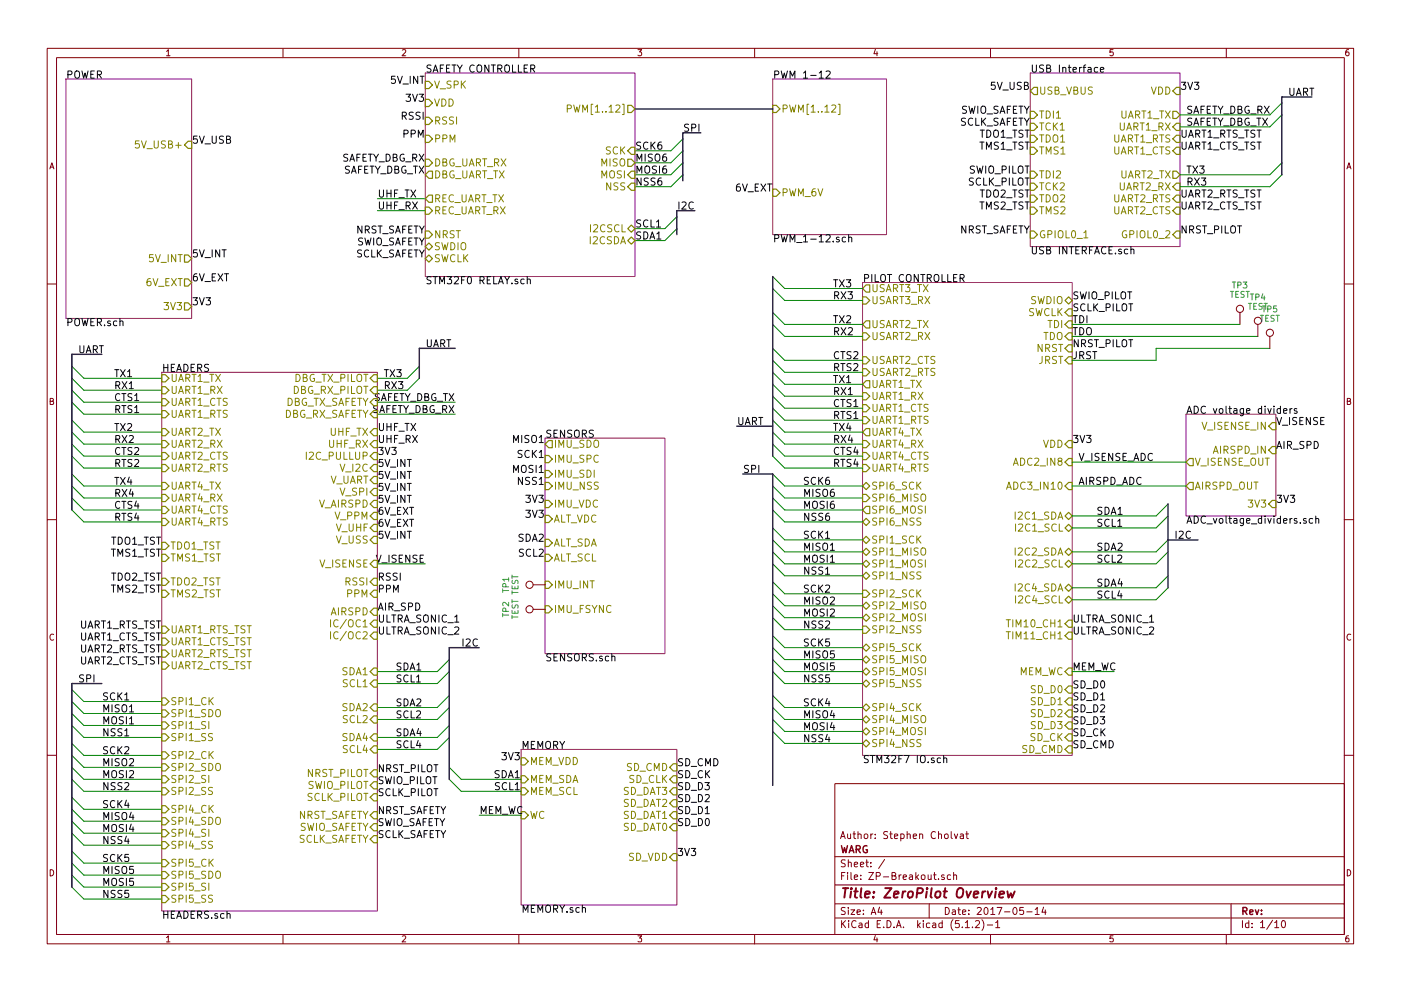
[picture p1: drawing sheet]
<svg xmlns="http://www.w3.org/2000/svg" width="297mm" height="210mm" viewBox="0 0 297 210" stroke-linecap="round" stroke-linejoin="round" font-family="sans-serif">
<g fill="none" stroke="#840000" stroke-width=".21">
<path d="M10 10.3h277v189.9h-277zM12 12.2h273v186.1h-273zM60 10.3v1.9M110 10.3v1.9M160 10.3v1.9M210 10.3v1.9M260 10.3v1.9M10 60.2h2M262.9 66.3v2.5M266.7 68.8v2.6M269.2 71.4v2.5M285 60.2h2"/>
<path d="M10 110.3h2M285 110.3h2M113 124.1h2.6M113 129.3h2.6M10 160.2h2M177 166.3h108v32h-108zM201.7 176.4v1.3l.2 .2M202.3 176.9l.4 1 .3-1M203.6 177h.6l.1 .9M204.3 177.3l-.5 .1-.2 .2 .2 .3 .5-.1M204.7 176.9h.6M205 176.4v1.3l.3 .2"/>
<path d="M285 160.2h2M60 198.3v1.9M110 198.3v1.9M160 198.3v1.9M177 194.8h108M177 191.8h108M177 187.8h108M177 181.8h108M186.5 192.5l-.4 1h1M186.8 193v1M187.6 182.3l-1.3 2M197 191.8v3"/>
<path d="M199 186.5v.1M200.2 185.7l-.4-.1-.2 .2 .1 .2 .5 .2v.3h-.6M201.5 185.7l-.4-.1-.3 .3 .2 .6h.5M202.2 185.7l.2-.1 .4 .1v.9M202.2 185.1v1.5M204.7 196.8h.8M206.2 196.7v.1M206.8 195.5l.6-.2 .2 .2 .1 .3-.9 1h.9M208.2 195.1a1.71 1.71 0 0 1 0 2.3M209.3 196.3h1.2M210 198.3v1.9M211.1 195.8l.4-.5v1.5"/>
<path d="M211.1 196.8h.9M217 192.5h-.7l-.1 .7h.7l.1 .2v.5l-.2 .1-.6-.1M217.7 193.5h1.1M219.5 193l.4-.5v1.5M219.5 194h.8M221.3 192.5l-.4 1h.9M221.6 193v1M260 198.3v1.9M261 191.8v6.5M270.3 195.8l.4-.5v1.5M270.3 196.8h.8M271.8 195.5l.3-.2a.81 .81 0 0 1 .5 .8 .81 .81 0 0 1-.5 .7l-.3-.1-.1-.4z"/>
<circle cx="262.9" cy="65.5" r=".76"/>
<circle cx="266.7" cy="68.1" r=".76"/>
<circle cx="269.2" cy="70.6" r=".76"/>
<circle cx="112.3" cy="129.3" r=".76"/>
<circle cx="112.3" cy="124.1" r=".76"/>
</g>
<path d="M211.9 189.8l1-.2-.1-.4h-.7l-.3 1 .3 .2 .6-.1M213.6 189.1l.2 1.3 .5-.9 .3 .9 .5-1.3" fill="none" stroke="#840000" stroke-width=".41"/>
<path d="M14 16.8h26.6v50.8h-26.6zM90.2 15.5h44.4v43.2h-44.4zM163.8 16.8h24.2v33h-24.2zM218.4 15.5h31.8v36.8h-31.8zM182.9 59.9h44.4v100.4h-44.4zM34.3 79h45.7v114.3h-45.7zM115.6 93h25.4v45.7h-25.4zM251.5 87.9h19v21.6h-19zM110.5 159h33v33h-33z" fill="none" stroke="#840084" stroke-width=".21"/>
<g fill="none" stroke="#000" stroke-width=".21">
<path d="M173.7 16.6h.9M175.1 15.2l.6-.1 .2 .1 .1 .3-.9 1.1h.9M232.7 14.4l-.4-.1-.3 .3 .2 .6h.5M233.3 14.8l.7-.1v-.3l-.5-.1-.2 .2 .1 .7h.6M111.8 59.3l.2-.1 .4 .1v.9M111.8 58.7v1.5M179.3 50.4l-.5-.1-.2 .3 .1 .7h.6M179.9 50.4l.3-.1 .3 .1 .1 .9M179.9 49.8v1.5M239.8 53l.2-.1h.4v1M272.1 87.2l.8-.2-.1-.2-.4-.1-.3 .2 .1 .7h.6M273.5 86.7v1"/>
<path d="M273.9 86.7l-.4 .3M275 86.8l-.4-.1-.2 .2v.2l.6 .2v.3h-.6M276.9 110.1l-.3-.1-.2 .2v.2l.5 .2v.3h-.5M278.3 110.1l-.4-.1-.3 .3 .1 .6h.6M279 110.1l.2-.1 .3 .1 .1 .9M279 109.5v1.5M200.1 160.9l.2-.1 .4 .1v.9M200.1 160.3v1.5"/>
</g>
<g fill="none" stroke="#848400" stroke-width=".25">
<path d="M90.2 17.3h.7l.8 .7-.8 .8h-.7zM218.4 19.3l.8-.8h.8v1.6h-.8zM248.7 19.3l.7-.8h.8v1.6h-.8zM39.9 30h.7v1.5h-.7l-.8-.8zM90.2 21.1h.7l.8 .7-.8 .8h-.7zM90.2 28.7h.7l.8 .8-.8 .7h-.7zM90.2 33.8h.7l.8 .7-.8 .8h-.7zM90.2 37.1l.7-.8h.8v1.5h-.8zM90.2 24.9h.7l.8 .7-.8 .8h-.7zM133.1 22.3h.8l.7 .8-.7 .8h-.8zM133.1 33.8h.8l.7 .7-.7 .8h-.8zM133.1 37.1l.8-.8h.7v1.5h-.7z"/>
<path d="M133.1 39.6l.8-.7h.7v1.5h-.7zM133.9 31.2h.7v1.6h-.7l-.8-.8zM163.8 22.3h.8l.8 .8-.8 .8h-.8zM218.4 26.2h.8l.8 .7-.8 .8h-.8zM218.4 23.6h.8l.8 .8-.8 .7h-.8zM218.4 38.9h.8l.8 .7-.8 .8h-.8zM218.4 36.3h.8l.8 .8-.8 .7h-.8zM218.4 28.7h.8l.8 .8-.8 .7h-.8zM218.4 31.2h.8l.8 .8-.8 .8h-.8zM248.7 23.6h.7l.8 .8-.8 .7h-.7zM248.7 36.3h.7l.8 .8-.8 .7h-.7zM249.4 26.2h.8v1.5h-.8l-.7-.8z"/>
<path d="M249.4 38.9h.8v1.5h-.8l-.7-.8zM249.4 28.7h.8v1.5h-.8l-.7-.7zM249.4 31.2h.8v1.6h-.8l-.7-.8zM39.1 54.1h.8l.7 .8-.7 .7h-.8zM39.1 59.2h.8l.7 .7-.7 .8h-.8zM90.2 49h.7l.8 .8-.8 .7h-.7zM90.2 52.3l.7-.7 .8 .7-.8 .8zM90.2 54.9l.7-.8 .8 .8-.8 .7zM90.2 42.2l.7-.8h.8v1.5h-.8zM90.2 43.9h.7l.8 .8-.8 .8h-.7zM133.1 48.5l.8-.8 .7 .8-.7 .8zM133.1 51l.8-.7 .7 .7-.7 .8z"/>
<path d="M163.8 40.1h.8l.8 .8-.8 .8h-.8zM218.4 41.4h.8l.8 .8-.8 .7h-.8zM218.4 43.9h.8l.8 .8-.8 .8h-.8zM218.4 49h.8l.8 .8-.8 .7h-.8zM248.7 42.2l.7-.8h.8v1.5h-.8zM249.4 49h.8v1.5h-.8l-.7-.7zM249.4 43.9h.8v1.6h-.8l-.7-.8zM34.3 79.5h.8l.7 .8-.7 .7h-.8zM39.1 64.3h.8l.7 .7-.7 .8h-.8zM79.2 79.5h.8v1.5h-.8l-.7-.7zM182.9 68.8l.7-.7h.8v1.5h-.8zM182.9 70.6h.7l.8 .8-.8 .7h-.7z"/>
<path d="M182.9 63h.7l.8 .7-.8 .8h-.7zM182.9 78.2h.7l.8 .8-.8 .8h-.7zM182.9 75.7h.7l.8 .7-.8 .8h-.7zM183.6 60.4h.8v1.6h-.8l-.7-.8zM225.8 63.7l.8-.7 .7 .7-.7 .8zM225.8 66.3l.8-.8h.7v1.6h-.7zM225.8 68.8l.8-.7h.7v1.5h-.7zM226.6 70.6h.7v1.5h-.7l-.8-.7zM226.6 73.1h.7v1.6h-.7l-.8-.8zM226.6 75.7h.7v1.5h-.7l-.8-.8zM34.3 87.1h.8l.7 .8-.7 .7h-.8zM34.3 82h.8l.7 .8-.7 .8h-.8z"/>
<path d="M34.3 84.6h.8l.7 .7-.7 .8h-.8zM34.3 98.5h.8l.7 .8-.7 .8h-.8zM34.3 90.9h.8l.7 .8-.7 .8h-.8zM34.3 93.5h.8l.7 .7-.7 .8h-.8zM34.3 96h.8l.7 .8-.7 .7h-.8zM78.5 82.8l.7-.8h.8v1.6h-.8zM79.2 87.1h.8v1.5h-.8l-.7-.7zM79.2 84.6h.8v1.5h-.8l-.7-.8zM79.2 98.5h.8v1.6h-.8l-.7-.8zM79.2 93.5h.8v1.5h-.8l-.7-.8zM79.2 90.9h.8v1.6h-.8l-.7-.8zM79.2 96h.8v1.5h-.8l-.7-.7z"/>
<path d="M115.6 96.6h.7l.8 .8-.8 .8h-.7zM115.6 99.8h.7l.8 .8-.8 .7h-.7zM116.3 93.5h.8v1.5h-.8l-.7-.8zM182.9 83.3h.7l.8 .8-.8 .7h-.7zM182.9 93.5h.7l.8 .7-.8 .8h-.7zM182.9 96h.7l.8 .8-.8 .7h-.7zM182.9 98.5h.7l.8 .8-.8 .8h-.7zM182.9 85.8h.7l.8 .8-.8 .8h-.7zM182.9 88.4h.7l.8 .7-.8 .8h-.7zM183.6 80.8h.8v1.5h-.8l-.7-.8zM183.6 90.9h.8v1.6h-.8l-.7-.8zM226.6 93.5h.7v1.5h-.7l-.8-.8z"/>
<path d="M226.6 97.3h.7v1.5h-.7l-.8-.8zM252.2 97.3h.8v1.5h-.8l-.7-.8zM269.7 94.7h.8v1.6h-.8l-.7-.8zM269.7 89.7h.8v1.5h-.8l-.7-.8zM34.3 110h.8l.7 .7-.7 .8h-.8zM34.3 102.4h.8l.7 .7-.7 .8h-.8zM34.3 104.9h.8l.7 .8-.7 .7h-.8zM34.3 107.4h.8l.7 .8-.7 .8h-.8zM34.3 115.1h.8l.7 .7-.7 .8h-.8zM34.3 117.6h.8l.7 .8-.7 .7h-.8zM79.2 101.1h.8v1.5h-.8l-.7-.8zM79.2 113.8h.8v1.5h-.8l-.7-.8z"/>
<path d="M79.2 106.2h.8v1.5h-.8l-.7-.8zM79.2 108.7h.8v1.5h-.8l-.7-.7zM79.2 103.6h.8v1.6h-.8l-.7-.8zM79.2 111.2h.8v1.6h-.8l-.7-.8zM79.2 118.9h.8v1.5h-.8l-.7-.8zM115.6 114.4h.7l.8 .8-.8 .7h-.7zM115.6 117.6h.7l.8 .8-.8 .7h-.7zM115.6 106.2h.7l.8 .7-.8 .8h-.7zM115.6 109.3h.7l.8 .8-.8 .8h-.7zM115.6 102.4h.7l.8 .7-.8 .8h-.7zM182.9 114.5l.7-.7 .8 .7-.8 .8zM182.9 117.1l.7-.8 .8 .8-.8 .8z"/>
<path d="M182.9 119.6l.7-.7 .8 .7-.8 .8zM182.9 110.7l.7-.7 .8 .7-.8 .8zM182.9 103.1l.7-.7 .8 .7-.8 .8zM182.9 104.9h.7l.8 .8-.8 .7h-.7zM183.6 107.4h.8v1.6h-.8l-.7-.8zM225.8 117.1l.8-.8 .7 .8-.7 .8zM225.8 119.6l.8-.7 .7 .7-.7 .8zM225.8 109.5l.8-.8 .7 .8-.7 .7zM225.8 112l.8-.8 .7 .8-.7 .8zM226.6 102.4h.7v1.5h-.7l-.8-.8zM252.2 102.4h.8v1.5h-.8l-.7-.8zM269.7 106.2h.8v1.5h-.8l-.7-.8z"/>
<path d="M34.3 122.7h.8l.7 .7-.7 .8h-.8zM34.3 125.2h.8l.7 .8-.7 .7h-.8zM34.3 132.8h.8l.7 .8-.7 .8h-.8zM34.3 135.4h.8l.7 .7-.7 .8h-.8zM34.3 137.9h.8l.7 .8-.7 .7h-.8zM78.5 134.9l.7-.8h.8v1.5h-.8zM78.5 129.8l.7-.8h.8v1.6h-.8zM79.2 131.6h.8v1.5h-.8l-.7-.8zM79.2 125.2h.8v1.5h-.8l-.7-.7zM79.2 122.7h.8v1.5h-.8l-.7-.8zM115.6 128.5h.7l.8 .8-.8 .7h-.7zM115.6 123.3h.7l.8 .8-.8 .7h-.7z"/>
<path d="M182.9 139.9l.7-.7 .8 .7-.8 .8zM182.9 137.4l.7-.8 .8 .8-.8 .8zM182.9 128.5l.7-.7 .8 .7-.8 .8zM182.9 131.1l.7-.8 .8 .8-.8 .7zM182.9 125.2h.7l.8 .8-.8 .7h-.7zM182.9 132.8h.7l.8 .8-.8 .8h-.7zM182.9 122.2l.7-.8 .8 .8-.8 .7zM225.8 127.2l.8-.7 .7 .7-.7 .8zM225.8 124.7l.8-.8 .7 .8-.7 .8zM225.8 134.9l.8-.8h.7v1.5h-.7zM226.6 131.6h.7v1.5h-.7l-.8-.8zM34.3 159.5h.8l.7 .8-.7 .7h-.8z"/>
<path d="M34.3 155.7h.8l.7 .8-.7 .7h-.8zM34.3 150.6h.8l.7 .8-.7 .7h-.8zM34.3 153.2h.8l.7 .7-.7 .8h-.8zM34.3 148.1h.8l.7 .7-.7 .8h-.8zM34.3 140.5h.8l.7 .7-.7 .8h-.8zM78.5 152.6l.7-.7h.8v1.5h-.8zM78.5 159l.7-.8h.8v1.6h-.8zM79.2 141.7h.8v1.6h-.8l-.7-.8zM79.2 144.3h.8v1.5h-.8l-.7-.8zM79.2 149.3h.8v1.6h-.8l-.7-.8zM79.2 155.7h.8v1.5h-.8l-.7-.7zM182.9 142.5l.7-.8 .8 .8-.8 .8z"/>
<path d="M182.9 145l.7-.7 .8 .7-.8 .8zM182.9 157.7l.7-.7 .8 .7-.8 .8zM182.9 152.6l.7-.7 .8 .7-.8 .8zM182.9 150.1l.7-.8 .8 .8-.8 .8zM182.9 155.2l.7-.8 .8 .8-.8 .8zM225.8 146.3l.8-.8h.7v1.6h-.7zM225.8 159l.8-.8h.7v1.6h-.7zM226.6 141.7h.7v1.6h-.7l-.8-.8zM226.6 148.1h.7v1.5h-.7l-.8-.8zM226.6 150.6h.7v1.5h-.7l-.8-.7zM226.6 153.2h.7v1.5h-.7l-.8-.8zM226.6 155.7h.7v1.5h-.7l-.8-.7z"/>
<path d="M34.3 167.1h.8l.7 .8-.7 .8h-.8zM34.3 162h.8l.7 .8-.7 .8h-.8zM34.3 164.6h.8l.7 .7-.7 .8h-.8zM34.3 178.6h.8l.7 .7-.7 .8h-.8zM34.3 173.5h.8l.7 .7-.7 .8h-.8zM34.3 176h.8l.7 .8-.7 .7h-.8zM34.3 170.9h.8l.7 .8-.7 .8h-.8zM78.5 164.1l.7-.8h.8v1.5h-.8zM78.5 175.5l.7-.8h.8v1.6h-.8zM79.2 165.9h.8v1.5h-.8l-.7-.8zM79.2 168.4h.8v1.5h-.8l-.7-.7zM79.2 172.2h.8v1.5h-.8l-.7-.7z"/>
<path d="M79.2 177.3h.8v1.5h-.8l-.7-.8zM110.5 160.8h.8l.7 .7-.7 .8h-.8zM110.5 164.6h.8l.7 .7-.7 .8h-.8zM110.5 167.1h.8l.7 .8-.7 .8h-.8zM110.5 172.2h.8l.7 .8-.7 .7h-.8zM142 175.5l.7-.8h.8v1.6h-.8zM142 173l.7-.8h.8v1.5h-.8zM142.7 162h.8v1.6h-.8l-.7-.8zM142.7 164.6h.8v1.5h-.8l-.7-.8zM142.7 167.1h.8v1.6h-.8l-.7-.8zM142.7 169.7h.8v1.5h-.8l-.7-.8zM34.3 190h.8l.7 .7-.7 .8h-.8z"/>
<path d="M34.3 184.9h.8l.7 .8-.7 .7h-.8zM34.3 187.4h.8l.7 .8-.7 .8h-.8zM34.3 182.4h.8l.7 .7-.7 .8h-.8zM142.7 181.1h.8v1.5h-.8l-.7-.7z"/>
</g>
<path d="M29.5 29.9h-.7l-.1 .7 .7-.1 .2 .3-.1 .5-.2 .1-.6-.1M120.3 23.1l.7-.1 .1-.6-.8-.1v1.5M177.7 22.1h.4v2.2h-.4M229.8 50.5h.9M70.1 131.5v1.5M70.1 134v1.6M213.3 131.5h.9M213.3 134h.9" fill="none" stroke="#848400" stroke-width=".21"/>
<g fill="none" stroke="#008400" stroke-width=".21">
<path d="M144.8 37.1l-2.6 2.5h-7.6M144.8 34.5l-2.6 2.6h-7.6M144.8 32l-2.6 2.5h-7.6M144.8 29.5l-2.6 2.5h-7.6M271.8 37.1l-2.6 2.5h-19M271.8 34.5l-2.6 2.6h-19M271.8 24.4l-2.6 2.5h-19M271.8 21.8l-2.6 2.6h-19M80 44.7h10.2M80 42.2h10.2M143.5 48.5l-2.5 2.5h-6.4M143.5 46l-2.5 2.5h-6.4"/>
<path d="M163.8 58.7l2.6 2.5h16.5M15.2 77.7l2.6 2.6h16.5M88.9 77.7l-2.5 2.6h-6.4M163.8 79l2.6 2.5h16.5M163.8 76.4l2.6 2.6h16.5M163.8 68.8l2.6 2.6h16.5M163.8 66.3l2.6 2.5h16.5M163.8 73.9l2.6 2.5h16.5M163.8 61.2l2.6 2.5h16.5M227.3 68.8h35.6M227.3 71.4h39.4M269.2 73.9h-24.1v2.5h-17.8"/>
<path d="M15.2 96.8l2.6 2.5h16.5M15.2 94.2l2.6 2.6h16.5M15.2 91.7l2.6 2.5h16.5M15.2 89.1l2.6 2.6h16.5M15.2 85.3l2.6 2.6h16.5M15.2 82.8l2.6 2.5h16.5M15.2 80.3l2.6 2.5h16.5M80 85.3h16.5M80 87.9h16.5M88.9 80.3l-2.5 2.5h-6.4M163.8 96.8l2.6 2.5h16.5M163.8 94.2l2.6 2.6h16.5"/>
<path d="M163.8 91.7l2.6 2.5h16.5M163.8 89.1l2.6 2.6h16.5M163.8 86.6l2.6 2.5h16.5M163.8 84.1l2.6 2.5h16.5M163.8 81.5l2.6 2.6h16.5M227.3 98h24.2M15.2 108.2l2.6 2.5h16.5M15.2 105.7l2.6 2.5h16.5M15.2 103.1l2.6 2.6h16.5M15.2 100.6l2.6 2.5h16.5M80 119.6h10.2M163.8 112l2.6 2.5h16.5"/>
<path d="M163.8 114.5l2.6 2.6h16.5M163.8 117.1l2.6 2.5h16.5M163.8 119.6l2.6 2.6h16.5M163.8 100.6l2.6 2.5h16.5M163.8 103.1l2.6 2.6h16.5M163.8 105.7l2.6 2.5h16.5M163.8 108.2l2.6 2.5h16.5M227.3 103.1h24.2M247.6 106.9l-2.5 2.6h-17.8M247.6 109.5l-2.5 2.5h-17.8M247.6 114.5l-2.5 2.6h-17.8M247.6 117.1l-2.5 2.5h-17.8"/>
<path d="M95.2 139.9l-2.5 2.6h-12.7M163.8 123.4l2.6 2.6h16.5M163.8 126l2.6 2.5h16.5M163.8 128.5l2.6 2.6h16.5M163.8 131.1l2.6 2.5h16.5M163.8 134.9l2.6 2.5h16.5M163.8 137.4l2.6 2.5h16.5M163.8 139.9l2.6 2.6h16.5M247.6 122.2l-2.5 2.5h-17.8M247.6 124.7l-2.5 2.5h-17.8M15.2 146.3l2.6 2.5h16.5M15.2 148.8l2.6 2.6h16.5"/>
<path d="M15.2 151.4l2.6 2.5h16.5M15.2 153.9l2.6 2.6h16.5M15.2 157.7l2.6 2.6h16.5M95.2 142.5l-2.5 2.5h-12.7M95.2 147.6l-2.5 2.5h-12.7M95.2 150.1l-2.5 2.5h-12.7M95.2 153.9l-2.5 2.6h-12.7M95.2 156.5l-2.5 2.5h-12.7M163.8 142.5l2.6 2.5h16.5M163.8 147.6l2.6 2.5h16.5M163.8 150.1l2.6 2.5h16.5M163.8 152.6l2.6 2.6h16.5"/>
<path d="M163.8 155.2l2.6 2.5h16.5M227.3 142.5h8.9M15.2 160.3l2.6 2.5h16.5M15.2 162.8l2.6 2.5h16.5M15.2 165.3l2.6 2.6h16.5M15.2 169.2l2.6 2.5h16.5M15.2 171.7l2.6 2.5h16.5M15.2 174.2l2.6 2.6h16.5M15.2 176.8l2.6 2.5h16.5M95.2 162.8l2.6 2.5h12.7M95.2 165.3l2.6 2.6h12.7M101.6 173h8.9"/>
<path d="M15.2 180.6l2.6 2.5h16.5M15.2 183.1l2.6 2.6h16.5M15.2 185.7l2.6 2.5h16.5M15.2 188.2l2.6 2.5h16.5"/>
</g>
<g fill="none" stroke="#000084" stroke-width=".3">
<path d="M134.6 23.1h29.2M148.6 28.2h-3.8v10.1M278.1 20.6h-6.3v16.5M147.3 44.7h-3.8v5.1M163.8 58.7v38.1M21.6 75.2h-6.4v33M96.5 73.9h-7.6v6.4M156.2 90.4h7.6M157.5 100.6h6.3v66M247.6 114.5h6.4M247.6 106.9v17.8M101.6 137.4h-6.4v27.9"/>
<path d="M21.6 145h-6.4v43.2"/>
</g>
<text font-size="2.8" fill="#840000" x="178" y="190.5">Title: ZeroPilot Overview</text>
<g font-size="2.1">
<text x="14" y="16.7">POWER</text>
<text x="83" y="17.8">5V_INT</text>
<text x="90.2" y="15.4">SAFETY CONTROLLER</text>
<text x="163.8" y="16.7">PWM 1-12</text>
<text x="218.4" y="15.4">USB Interface</text>
<text x="86.4" y="21.6">3V3</text>
<text x="210.2" y="19">5V_USB</text>
<text x="250.2" y="19">3V3</text>
<text x="273" y="20.3">UART</text>
<text x="85.2" y="25.4">RSSI</text>
<text x="85.6" y="29.2">PPM</text>
<text x="144.8" y="27.9">SPI</text>
<text x="203.1" y="26.7">SCLK_SAFETY</text>
<text x="203.2" y="24.1">SWIO_SAFETY</text>
<text x="207.6" y="29.2">TDO1_TST</text>
<text x="250.2" y="29.2">UART1_RTS_TST</text>
<text x="251.5" y="24.1">SAFETY_DBG_RX</text>
<text x="251.5" y="26.7">SAFETY_DBG_TX</text>
<text x="40.6" y="30.5">5V_USB</text>
<text x="72.1" y="34.3">SAFETY_DBG_RX</text>
<text x="134.6" y="34.3">MISO6</text>
<text x="134.6" y="31.7">SCK6</text>
<text x="207.6" y="31.7">TMS1_TST</text>
<text x="250.2" y="31.7">UART1_CTS_TST</text>
<text x="72.3" y="36.8">SAFETY_DBG_TX</text>
<text x="80" y="41.9">UHF_TX</text>
<text x="134.6" y="39.4">NSS6</text>
<text x="134.6" y="36.8">MOSI6</text>
<text x="155.9" y="40.6">6V_EXT</text>
<text x="205.2" y="39.4">SCLK_PILOT</text>
<text x="205.4" y="36.8">SWIO_PILOT</text>
<text x="207.6" y="41.9">TDO2_TST</text>
<text x="250.2" y="41.9">UART2_RTS_TST</text>
<text x="251.5" y="36.8">TX3</text>
<text x="251.5" y="39.4">RX3</text>
<text x="80" y="44.4">UHF_RX</text>
<text x="143.5" y="44.4">I2C</text>
<text x="207.6" y="44.4">TMS2_TST</text>
<text x="250.2" y="44.4">UART2_CTS_TST</text>
<text x="75.1" y="49.5">NRST_SAFETY</text>
<text x="75.2" y="52.1">SWIO_SAFETY</text>
<text x="134.6" y="48.3">SCL1</text>
<text x="134.6" y="50.8">SDA1</text>
<text x="163.8" y="51.4">PWM_1-12.sch</text>
<text x="203.1" y="49.5">NRST_SAFETY</text>
<text x="218.4" y="53.9">USB INTERFACE.sch</text>
<text x="250.2" y="49.5">NRST_PILOT</text>
<text x="40.6" y="54.6">5V_INT</text>
<text x="40.6" y="59.7">6V_EXT</text>
<text x="75.1" y="54.6">SCLK_SAFETY</text>
<text x="182.9" y="59.8">PILOT CONTROLLER</text>
<text x="40.6" y="64.8">3V3</text>
<text x="90.2" y="60.3">STM32F0 RELAY.sch</text>
<text x="176.5" y="61">TX3</text>
<text x="176.5" y="63.5">RX3</text>
<text x="227.3" y="63.5">SWIO_PILOT</text>
<text x="14" y="69.2">POWER.sch</text>
<text x="176.5" y="68.6">TX2</text>
<text x="176.5" y="71.1">RX2</text>
<text x="227.3" y="66">SCLK_PILOT</text>
<text x="227.3" y="68.6">TDI</text>
<text x="227.3" y="71.1">TDO</text>
<text x="16.5" y="74.9">UART</text>
<text x="90.2" y="73.7">UART</text>
<text x="176.5" y="76.2">CTS2</text>
<text x="227.3" y="73.7">NRST_PILOT</text>
<text x="227.3" y="76.2">JRST</text>
<text x="24.1" y="80">TX1</text>
<text x="24.1" y="82.5">RX1</text>
<text x="81.3" y="80">TX3</text>
<text x="81.3" y="82.5">RX3</text>
<text x="176.5" y="81.3">TX1</text>
<text x="176.5" y="83.8">RX1</text>
<text x="176.5" y="78.7">RTS2</text>
<text x="24.1" y="85.1">CTS1</text>
<text x="24.1" y="87.6">RTS1</text>
<text x="78.4" y="87.6">SAFETY_DBG_RX</text>
<text x="78.7" y="85.1">SAFETY_DBG_TX</text>
<text x="176.5" y="86.4">CTS1</text>
<text x="176.5" y="88.9">RTS1</text>
<text x="251.5" y="87.8">ADC voltage dividers</text>
<text x="24.1" y="91.4">TX2</text>
<text x="24.1" y="94">RX2</text>
<text x="80" y="91.4">UHF_TX</text>
<text x="80" y="94">UHF_RX</text>
<text x="109" y="94">MISO1</text>
<text x="115.6" y="92.9">SENSORS</text>
<text x="156.2" y="90.2">UART</text>
<text x="176.5" y="91.4">TX4</text>
<text x="176.5" y="94">RX4</text>
<text x="227.3" y="94">3V3</text>
<text x="270.5" y="95.2">AIR_SPD</text>
<text x="270.5" y="90.2">V_ISENSE</text>
<text x="24.1" y="96.5">CTS2</text>
<text x="24.1" y="99.1">RTS2</text>
<text x="80" y="101.6">5V_INT</text>
<text x="80" y="96.5">3V3</text>
<text x="80" y="99.1">5V_INT</text>
<text x="109" y="100.3">MOSI1</text>
<text x="109.9" y="97.1">SCK1</text>
<text x="157.5" y="100.3">SPI</text>
<text x="176.5" y="96.5">CTS4</text>
<text x="176.5" y="99.1">RTS4</text>
<text x="228.6" y="97.8">V_ISENSE_ADC</text>
<text x="24.1" y="102.9">TX4</text>
<text x="24.1" y="105.4">RX4</text>
<text x="24.1" y="107.9">CTS4</text>
<text x="80" y="104.1">5V_INT</text>
<text x="80" y="106.7">5V_INT</text>
<text x="110" y="102.9">NSS1</text>
<text x="111.8" y="106.7">3V3</text>
<text x="170.2" y="107.9">MOSI6</text>
<text x="170.2" y="105.4">MISO6</text>
<text x="170.2" y="102.9">SCK6</text>
<text x="228.6" y="102.9">AIRSPD_ADC</text>
<text x="270.5" y="106.7">3V3</text>
<text x="24.1" y="110.5">RTS4</text>
<text x="80" y="109.2">6V_EXT</text>
<text x="80" y="111.8">6V_EXT</text>
<text x="111.8" y="109.8">3V3</text>
<text x="170.2" y="110.5">NSS6</text>
<text x="232.4" y="109.2">SDA1</text>
<text x="232.4" y="111.8">SCL1</text>
<text x="251.5" y="111.1">ADC_voltage_dividers.sch</text>
<text x="23.4" y="115.6">TDO1_TST</text>
<text x="23.4" y="118.1">TMS1_TST</text>
<text x="79.8" y="119.4">V_ISENSE</text>
<text x="80" y="114.3">5V_INT</text>
<text x="109.9" y="114.9">SDA2</text>
<text x="110.1" y="118.1">SCL2</text>
<text x="170.2" y="114.3">SCK1</text>
<text x="170.2" y="116.8">MISO1</text>
<text x="170.2" y="119.4">MOSI1</text>
<text x="232.4" y="116.8">SDA2</text>
<text x="232.4" y="119.4">SCL2</text>
<text x="248.9" y="114.3">I2C</text>
<text x="23.4" y="123.2">TDO2_TST</text>
<text x="23.4" y="125.7">TMS2_TST</text>
<text x="80" y="125.7">PPM</text>
<text x="80" y="123.2">RSSI</text>
<text x="170.2" y="125.7">SCK2</text>
<text x="170.2" y="121.9">NSS1</text>
<text x="232.4" y="124.5">SDA4</text>
<text x="80" y="129.5">AIR_SPD</text>
<text x="170.2" y="128.3">MISO2</text>
<text x="170.2" y="130.8">MOSI2</text>
<text x="232.4" y="127">SCL4</text>
<text x="16.6" y="133.3">UART1_RTS_TST</text>
<text x="16.6" y="135.9">UART1_CTS_TST</text>
<text x="80" y="132.1">ULTRA_SONIC_1</text>
<text x="80" y="134.6">ULTRA_SONIC_2</text>
<text x="98.3" y="137.2">I2C</text>
<text x="170.2" y="137.2">SCK5</text>
<text x="170.2" y="133.3">NSS2</text>
<text x="227.3" y="132.1">ULTRA_SONIC_1</text>
<text x="227.3" y="134.6">ULTRA_SONIC_2</text>
<text x="16.6" y="138.4">UART2_RTS_TST</text>
<text x="16.6" y="141">UART2_CTS_TST</text>
<text x="83.8" y="142.2">SDA1</text>
<text x="115.6" y="140.3">SENSORS.sch</text>
<text x="170.2" y="139.7">MISO5</text>
<text x="170.2" y="142.2">MOSI5</text>
<text x="227.3" y="142.2">MEM_WC</text>
<text x="16.5" y="144.8">SPI</text>
<text x="21.6" y="148.6">SCK1</text>
<text x="83.8" y="144.8">SCL1</text>
<text x="83.8" y="149.9">SDA2</text>
<text x="170.2" y="149.9">SCK4</text>
<text x="170.2" y="144.8">NSS5</text>
<text x="227.3" y="146">SD_D0</text>
<text x="227.3" y="148.6">SD_D1</text>
<text x="21.6" y="151.1">MISO1</text>
<text x="21.6" y="153.7">MOSI1</text>
<text x="83.8" y="152.4">SCL2</text>
<text x="170.2" y="152.4">MISO4</text>
<text x="170.2" y="154.9">MOSI4</text>
<text x="227.3" y="151.1">SD_D2</text>
<text x="227.3" y="153.7">SD_D3</text>
<text x="21.6" y="160">SCK2</text>
<text x="21.6" y="156.2">NSS1</text>
<text x="83.8" y="156.2">SDA4</text>
<text x="83.8" y="158.7">SCL4</text>
<text x="106.7" y="161.3">3V3</text>
<text x="110.5" y="158.9">MEMORY</text>
<text x="170.2" y="157.5">NSS4</text>
<text x="182.9" y="161.9">STM32F7 IO.sch</text>
<text x="227.3" y="156.2">SD_CK</text>
<text x="227.3" y="158.7">SD_CMD</text>
<text x="21.6" y="162.6">MISO2</text>
<text x="21.6" y="165.1">MOSI2</text>
<text x="21.6" y="167.6">NSS2</text>
<text x="80" y="163.8">NRST_PILOT</text>
<text x="80" y="166.4">SWIO_PILOT</text>
<text x="104.8" y="165.1">SDA1</text>
<text x="105.1" y="167.6">SCL1</text>
<text x="143.5" y="167.6">SD_D3</text>
<text x="143.5" y="165.1">SD_CK</text>
<text x="143.5" y="162.6">SD_CMD</text>
<text x="21.6" y="171.4">SCK4</text>
<text x="21.6" y="174">MISO4</text>
<text x="80" y="168.9">SCLK_PILOT</text>
<text x="80" y="172.7">NRST_SAFETY</text>
<text x="101.6" y="172.7">MEM_WC</text>
<text x="143.5" y="172.7">SD_D1</text>
<text x="143.5" y="170.2">SD_D2</text>
<text x="21.6" y="176.5">MOSI4</text>
<text x="21.6" y="179.1">NSS4</text>
<text x="80" y="175.3">SWIO_SAFETY</text>
<text x="80" y="177.8">SCLK_SAFETY</text>
<text x="143.5" y="175.3">SD_D0</text>
<text x="21.6" y="182.9">SCK5</text>
<text x="21.6" y="185.4">MISO5</text>
<text x="143.5" y="181.6">3V3</text>
<text x="21.6" y="188">MOSI5</text>
<text x="21.6" y="190.5">NSS5</text>
<text x="34.3" y="194.9">HEADERS.sch</text>
<text x="110.5" y="193.6">MEMORY.sch</text>
</g>
<g font-size="2.1" fill="#848400">
<text x="91.9" y="22.6">VDD</text>
<text x="91.9" y="18.8">V_SPK</text>
<text x="121.5" y="23.9">PWM[1..12]</text>
<text x="165.6" y="23.9">PWM[1..12]</text>
<text x="220.2" y="20.1">USB_VBUS</text>
<text x="243.9" y="20.1">VDD</text>
<text x="91.9" y="26.4">RSSI</text>
<text x="220.2" y="27.7">TCK1</text>
<text x="220.2" y="25.1">TDI1</text>
<text x="237.2" y="27.7">UART1_RX</text>
<text x="237.4" y="25.1">UART1_TX</text>
<text x="29.4" y="31.5">5V_USB+</text>
<text x="91.9" y="30.2">PPM</text>
<text x="91.9" y="35.3">DBG_UART_RX</text>
<text x="127.4" y="35.3">MISO</text>
<text x="128.4" y="32.8">SCK</text>
<text x="220.2" y="30.2">TDO1</text>
<text x="220.2" y="32.8">TMS1</text>
<text x="235.9" y="30.2">UART1_RTS</text>
<text x="235.9" y="32.8">UART1_CTS</text>
<text x="91.9" y="37.8">DBG_UART_TX</text>
<text x="127.4" y="37.8">MOSI</text>
<text x="128.5" y="40.4">NSS</text>
<text x="165.6" y="41.7">PWM_6V</text>
<text x="220.2" y="40.4">TCK2</text>
<text x="220.2" y="37.8">TDI2</text>
<text x="237.2" y="40.4">UART2_RX</text>
<text x="237.4" y="37.8">UART2_TX</text>
<text x="91.9" y="42.9">REC_UART_TX</text>
<text x="91.9" y="45.5">REC_UART_RX</text>
<text x="220.2" y="42.9">TDO2</text>
<text x="220.2" y="45.5">TMS2</text>
<text x="235.9" y="42.9">UART2_RTS</text>
<text x="235.9" y="45.5">UART2_CTS</text>
<text x="91.9" y="50.5">NRST</text>
<text x="91.9" y="53.1">SWDIO</text>
<text x="125.1" y="51.8">I2CSDA</text>
<text x="125.3" y="49.3">I2CSCL</text>
<text x="220.2" y="50.5">GPIOL0_1</text>
<text x="238.3" y="50.5">GPIOL0_2</text>
<text x="31.7" y="55.6">5V_INT</text>
<text x="91.9" y="55.6">SWCLK</text>
<text x="31" y="60.7">6V_EXT</text>
<text x="35.1" y="65.8">3V3</text>
<text x="184.7" y="62">USART3_TX</text>
<text x="184.7" y="64.5">USART3_RX</text>
<text x="218.4" y="64.5">SWDIO</text>
<text x="184.7" y="69.6">USART2_TX</text>
<text x="217.8" y="67.1">SWCLK</text>
<text x="222.1" y="69.6">TDI</text>
<text x="184.7" y="72.1">USART2_RX</text>
<text x="184.7" y="77.2">USART2_CTS</text>
<text x="219.8" y="74.7">NRST</text>
<text x="220.1" y="77.2">JRST</text>
<text x="221.1" y="72.1">TDO</text>
<text x="34.3" y="78.9">HEADERS</text>
<text x="36.1" y="81">UART1_TX</text>
<text x="36.1" y="83.6">UART1_RX</text>
<text x="62" y="83.6">DBG_RX_PILOT</text>
<text x="62.2" y="81">DBG_TX_PILOT</text>
<text x="184.7" y="82.3">UART1_TX</text>
<text x="184.7" y="79.8">USART2_RTS</text>
<text x="36.1" y="88.6">UART1_RTS</text>
<text x="36.1" y="86.1">UART1_CTS</text>
<text x="59.8" y="88.6">DBG_RX_SAFETY</text>
<text x="60.1" y="86.1">DBG_TX_SAFETY</text>
<text x="184.7" y="84.8">UART1_RX</text>
<text x="184.7" y="87.4">UART1_CTS</text>
<text x="184.7" y="89.9">UART1_RTS</text>
<text x="36.1" y="92.5">UART2_TX</text>
<text x="36.1" y="95">UART2_RX</text>
<text x="69.7" y="95">UHF_RX</text>
<text x="70" y="92.5">UHF_TX</text>
<text x="117.3" y="95">IMU_SDO</text>
<text x="184.7" y="95">UART4_RX</text>
<text x="184.7" y="92.5">UART4_TX</text>
<text x="221.1" y="95">VDD</text>
<text x="255" y="91.2">V_ISENSE_IN</text>
<text x="36.1" y="100.1">UART2_RTS</text>
<text x="36.1" y="97.5">UART2_CTS</text>
<text x="65.3" y="97.5">I2C_PULLUP</text>
<text x="72.3" y="100.1">V_I2C</text>
<text x="117.3" y="98.2">IMU_SPC</text>
<text x="117.3" y="101.3">IMU_SDI</text>
<text x="184.7" y="97.5">UART4_CTS</text>
<text x="184.7" y="100.1">UART4_RTS</text>
<text x="215.3" y="98.8">ADC2_IN8</text>
<text x="253.2" y="98.8">V_ISENSE_OUT</text>
<text x="257.4" y="96.3">AIRSPD_IN</text>
<text x="36.1" y="103.9">UART4_TX</text>
<text x="36.1" y="106.4">UART4_RX</text>
<text x="67.6" y="107.7">V_AIRSPD</text>
<text x="69.7" y="102.6">V_UART</text>
<text x="72.2" y="105.2">V_SPI</text>
<text x="117.3" y="107.7">IMU_VDC</text>
<text x="117.3" y="103.9">IMU_NSS</text>
<text x="184.7" y="103.9">SPI6_SCK</text>
<text x="184.7" y="106.4">SPI6_MISO</text>
<text x="214.1" y="103.9">ADC3_IN10</text>
<text x="253.2" y="103.9">AIRSPD_OUT</text>
<text x="264.9" y="107.7">3V3</text>
<text x="36.1" y="111.5">UART4_RTS</text>
<text x="36.1" y="109">UART4_CTS</text>
<text x="71" y="110.2">V_PPM</text>
<text x="71.3" y="112.8">V_UHF</text>
<text x="117.3" y="110.9">ALT_VDC</text>
<text x="184.7" y="111.5">SPI6_NSS</text>
<text x="184.7" y="109">SPI6_MOSI</text>
<text x="215.4" y="110.2">I2C1_SDA</text>
<text x="215.6" y="112.8">I2C1_SCL</text>
<text x="36.1" y="116.6">TDO1_TST</text>
<text x="36.1" y="119.1">TMS1_TST</text>
<text x="71.3" y="115.3">V_USS</text>
<text x="117.3" y="115.9">ALT_SDA</text>
<text x="117.3" y="119.1">ALT_SCL</text>
<text x="184.7" y="115.3">SPI1_SCK</text>
<text x="184.7" y="117.9">SPI1_MISO</text>
<text x="215.4" y="117.9">I2C2_SDA</text>
<text x="36.1" y="124.2">TDO2_TST</text>
<text x="67.8" y="120.4">V_ISENSE</text>
<text x="73.3" y="124.2">RSSI</text>
<text x="117.3" y="124.8">IMU_INT</text>
<text x="184.7" y="120.4">SPI1_MOSI</text>
<text x="184.7" y="122.9">SPI1_NSS</text>
<text x="215.4" y="125.5">I2C4_SDA</text>
<text x="215.6" y="120.4">I2C2_SCL</text>
<text x="36.1" y="126.7">TMS2_TST</text>
<text x="70.2" y="130.6">AIRSPD</text>
<text x="73.6" y="126.7">PPM</text>
<text x="117.3" y="130">IMU_FSYNC</text>
<text x="184.7" y="129.3">SPI2_MISO</text>
<text x="184.7" y="131.8">SPI2_MOSI</text>
<text x="184.7" y="126.7">SPI2_SCK</text>
<text x="215.6" y="128">I2C4_SCL</text>
<text x="36.1" y="134.4">UART1_RTS_TST</text>
<text x="36.1" y="136.9">UART1_CTS_TST</text>
<text x="71.1" y="133.1">IC/OC1</text>
<text x="71.1" y="135.6">IC/OC2</text>
<text x="184.7" y="134.4">SPI2_NSS</text>
<text x="214.1" y="133.1">TIM10_CH1</text>
<text x="214.1" y="135.6">TIM11_CH1</text>
<text x="36.1" y="139.4">UART2_RTS_TST</text>
<text x="36.1" y="142">UART2_CTS_TST</text>
<text x="72.6" y="143.3">SDA1</text>
<text x="184.7" y="140.7">SPI5_MISO</text>
<text x="184.7" y="143.3">SPI5_MOSI</text>
<text x="184.7" y="138.2">SPI5_SCK</text>
<text x="215.9" y="143.3">MEM_WC</text>
<text x="36.1" y="149.6">SPI1_CK</text>
<text x="72.8" y="145.8">SCL1</text>
<text x="184.7" y="145.8">SPI5_NSS</text>
<text x="218.7" y="147.1">SD_D0</text>
<text x="218.7" y="149.6">SD_D1</text>
<text x="36.1" y="152.1">SPI1_SDO</text>
<text x="36.1" y="154.7">SPI1_SI</text>
<text x="72.6" y="150.9">SDA2</text>
<text x="72.8" y="153.4">SCL2</text>
<text x="184.7" y="153.4">SPI4_MISO</text>
<text x="184.7" y="150.9">SPI4_SCK</text>
<text x="184.7" y="156">SPI4_MOSI</text>
<text x="218.7" y="152.1">SD_D2</text>
<text x="218.7" y="154.7">SD_D3</text>
<text x="36.1" y="161">SPI2_CK</text>
<text x="36.1" y="157.2">SPI1_SS</text>
<text x="72.6" y="157.2">SDA4</text>
<text x="72.8" y="159.8">SCL4</text>
<text x="184.7" y="158.5">SPI4_NSS</text>
<text x="216.6" y="159.8">SD_CMD</text>
<text x="218.4" y="157.2">SD_CK</text>
<text x="36.1" y="163.6">SPI2_SDO</text>
<text x="36.1" y="166.1">SPI2_SI</text>
<text x="65" y="164.8">NRST_PILOT</text>
<text x="65.2" y="167.4">SWIO_PILOT</text>
<text x="112.3" y="162.3">MEM_VDD</text>
<text x="112.3" y="166.1">MEM_SDA</text>
<text x="132.8" y="163.6">SD_CMD</text>
<text x="133.2" y="166.1">SD_CLK</text>
<text x="36.1" y="168.7">SPI2_SS</text>
<text x="36.1" y="172.5">SPI4_CK</text>
<text x="62.9" y="173.7">NRST_SAFETY</text>
<text x="65" y="169.9">SCLK_PILOT</text>
<text x="112.3" y="168.7">MEM_SCL</text>
<text x="112.3" y="173.7">WC</text>
<text x="132.1" y="168.7">SD_DAT3</text>
<text x="132.1" y="173.7">SD_DAT1</text>
<text x="132.1" y="171.2">SD_DAT2</text>
<text x="36.1" y="175">SPI4_SDO</text>
<text x="36.1" y="177.5">SPI4_SI</text>
<text x="62.9" y="178.8">SCLK_SAFETY</text>
<text x="63" y="176.3">SWIO_SAFETY</text>
<text x="132.1" y="176.3">SD_DAT0</text>
<text x="36.1" y="180.1">SPI4_SS</text>
<text x="36.1" y="183.9">SPI5_CK</text>
<text x="133.1" y="182.6">SD_VDD</text>
<text x="36.1" y="191.5">SPI5_SS</text>
<text x="36.1" y="186.4">SPI5_SDO</text>
<text x="36.1" y="189">SPI5_SI</text>
</g>
<g font-size="2.1" fill="#840000">
<text x="178" y="178">Author: Stephen Cholvat</text>
<text x="178" y="184">Sheet: /</text>
<text x="178" y="181">WARG</text>
<text x="178" y="186.7">File: ZP-Breakout.sch</text>
<text x="178" y="196.9">KiCad E.D.A. kicad (5.1.2)-1</text>
<text x="178" y="194.1">Size: A4</text>
<text x="200" y="194.1">Date: 2017-05-14</text>
<text x="263" y="194.1">Rev:</text>
<text x="263" y="196.9">Id: 1/10</text>
</g>
<g font-size="1.8" fill="#840000">
<text x="35" y="11.9">1</text>
<text x="85" y="11.9">2</text>
<text x="135" y="11.9">3</text>
<text x="185" y="11.9">4</text>
<text x="235" y="11.9">5</text>
<text x="285" y="11.9">6</text>
<text x="10.4" y="35.9">A</text>
<text x="285.4" y="35.9">A</text>
<text x="10.4" y="85.9">B</text>
<text x="285.4" y="85.9">B</text>
<text x="10.4" y="135.9">C</text>
<text x="285.4" y="135.9">C</text>
<text x="10.4" y="185.9">D</text>
<text x="285.4" y="185.9">D</text>
<text x="35" y="199.9">1</text>
<text x="85" y="199.9">2</text>
<text x="135" y="199.9">3</text>
<text x="185" y="199.9">4</text>
<text x="235" y="199.9">5</text>
<text x="285" y="199.9">6</text>
</g>
<g font-size="1.8" fill="#008484">
<text x="260.6" y="63.2">TEST</text>
<text x="261.3" y="61.2">TP3</text>
<text x="264.4" y="65.7">TEST</text>
<text x="265.1" y="63.7">TP4</text>
<text x="267" y="68.2">TEST</text>
<text x="267.6" y="66.3">TP5</text>
<text x="107.9" y="125.7" transform="rotate(-90 107.9 125.7)">TP1</text>
<text x="107.9" y="130.9" transform="rotate(-90 107.9 130.9)">TP2</text>
<text x="109.9" y="131.5" transform="rotate(-90 109.9 131.5)">TEST TEST</text>
</g>
</svg>
